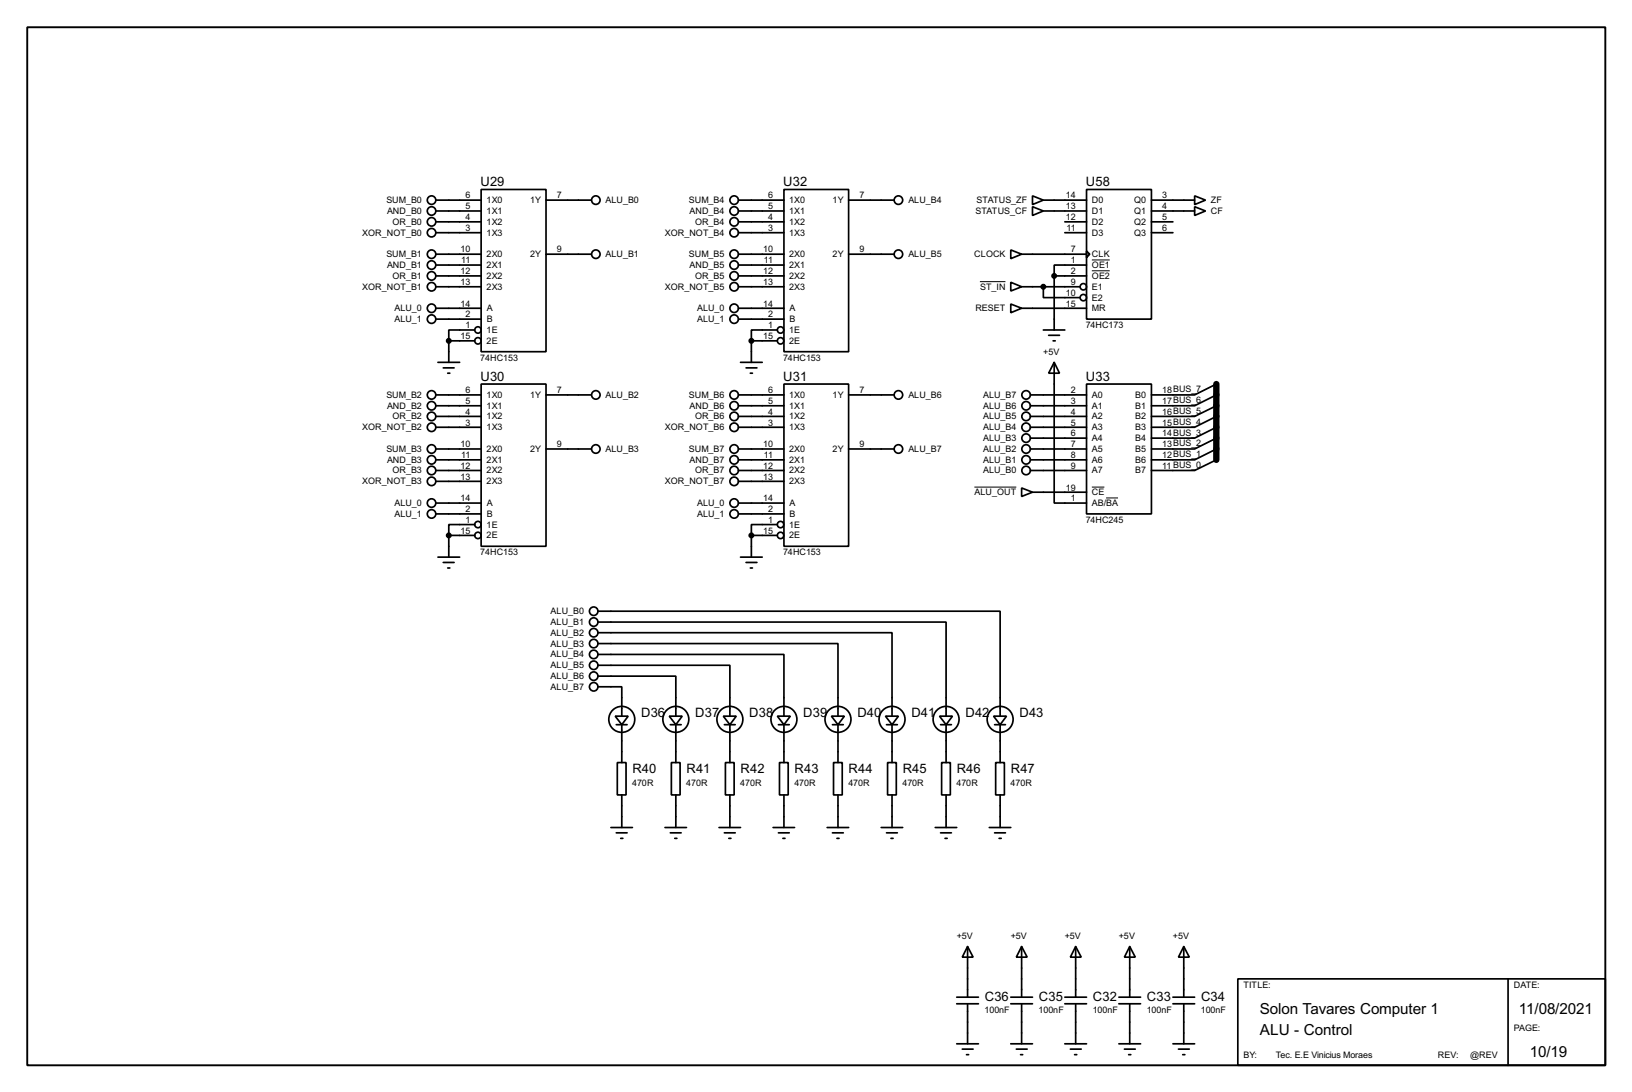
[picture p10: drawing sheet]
<svg xmlns="http://www.w3.org/2000/svg" width="383mm" height="256mm" viewBox="0 0 383 256" stroke-linecap="round" stroke-linejoin="round" font-family="sans-serif">
<path d="M6.4 6.4h370.8v243.8h-370.8z" fill="none" stroke="#000" stroke-width=".45"/>
<g fill="none" stroke="#000" stroke-width=".4">
<path d="M102.4 47h10.7M102.4 49.6h10.7M102.4 52.1h10.7M102.4 54.7h10.7M102.4 59.7h10.7M113.1 44.5h15.2v38.1h-15.2zM128.3 47h10.7M128.3 59.7h10.7M173.5 47h10.7M173.5 49.6h10.7M173.5 52.1h10.7M173.5 54.7h10.7"/>
<path d="M173.5 59.7h10.7M184.2 44.5h15.2v38.1h-15.2zM199.4 47h10.7M199.4 59.7h10.7M237.5 58.7l2.6 1-2.6 1.1zM240.1 59.7h15.2M242.6 46l2.6 1-2.6 1.1zM242.6 48.6l2.6 1-2.6 1zM245.2 47h10.1M245.2 49.6h10.1M250.2 52.1h5.1M250.2 54.7h5.1"/>
<path d="M255.3 44.5h15.3v30.5h-15.3zM255.3 59l.8 .7-.8 .8zM270.6 47h10.1M270.6 49.6h10.1M270.6 52.1h5M270.6 54.7h5M280.7 46l2.6 1-2.6 1.1zM280.7 48.6l2.6 1-2.6 1zM102.4 62.3h10.7M102.4 67.4h10.7M102.4 64.8h10.7M102.4 72.4h10.7"/>
<path d="M102.4 75h10.7M111.6 77.5h-6.1v2.6M173.5 62.3h10.7M173.5 67.4h10.7M173.5 64.8h10.7M173.5 72.4h10.7M173.5 75h10.7M182.7 77.5h-6.1v2.6M237.5 66.3l2.6 1.1-2.6 1zM237.5 71.4l2.6 1-2.6 1.1zM240.1 67.4h13.7M240.1 72.4h15.2"/>
<path d="M245.2 67.4v2.5h8.6M245.2 77.5h5M246.4 78.8h2.6M247.7 64.8h7.6M247.7 64.8v12.7M255.3 62.3h-7.6v2.5M102.4 92.8h10.7M102.4 95.3h10.7M102.4 97.8h10.7M102.9 85.1h5.1M104.2 86.4h2.5M105.2 87.7h.5"/>
<path d="M105.5 80.1h6.1M105.5 80.1v5M113.1 90.2h15.2v38.1h-15.2zM128.3 92.8h10.7M173.5 92.8h10.7M173.5 95.3h10.7M173.5 97.8h10.7M174 85.1h5.1M175.3 86.4h2.6M176.3 87.7h.5M176.6 80.1v5M176.6 80.1h6.1"/>
<path d="M184.2 90.2h15.2v38.1h-15.2zM199.4 92.8h10.7M242.1 92.8h13.2M242.1 95.3h13.2M242.1 97.8h13.2M247.5 80.1h.5M247.7 85.1l1.3 2.6h-2.6zM247.7 85.1v33.1h7.6M255.3 90.2h15.3v30.5h-15.3zM285.8 97.8l-5.1 2.6h-10.1M285.8 95.3l-5.1 2.5h-10.1M285.8 92.8l-5.1 2.5h-10.1"/>
<path d="M285.8 90.2l-5.1 2.6h-10.1M102.4 100.4h10.7M102.4 105.5h10.7M102.4 108h10.7M102.4 113.1h10.7M102.4 110.5h10.7M102.4 118.2h10.7M128.3 105.5h10.7M173.5 100.4h10.7M173.5 105.5h10.7M173.5 108h10.7M173.5 113.1h10.7"/>
<path d="M173.5 110.5h10.7M173.5 118.2h10.7M199.4 105.5h10.7M240.1 114.6l2.5 1-2.5 1zM242.1 100.4h13.2M242.1 105.5h13.2M242.1 108h13.2M242.1 110.5h13.2M242.1 102.9h13.2M242.6 115.6h12.7M285.8 108l-5.1 2.5h-10.1M285.8 105.5l-5.1 2.5h-10.1"/>
<path d="M285.8 102.9l-5.1 2.6h-10.1M285.8 100.4l-5.1 2.5h-10.1M102.4 120.7h10.7M102.9 130.9h5.1M104.2 132.1h2.5M105.2 133.4h.5M105.5 125.8h6.1M105.5 125.8v5.1M111.6 123.2h-6.1v2.6M173.5 120.7h10.7M174 130.9h5.1M175.3 132.1h2.6"/>
<path d="M176.3 133.4h.5M176.6 125.8v5.1M176.6 125.8h6.1M182.7 123.2h-6.1v2.6M140.5 158.8h18.3v9.4M140.5 156.3h31v11.9M140.5 153.7h43.7v14.5M140.5 151.2h56.4v17M140.5 148.6h69.1v19.6M140.5 146.1h81.8v22.1M140.5 143.6h94.5v24.6M140.5 161.3h5.6v6.9"/>
<path d="M144.6 168.2h3l-1.5 2zM144.8 170.2h2.6M145.1 179.1h2v7.6h-2zM146.1 170.2v8.9M157.3 168.2h3l-1.5 2zM157.5 170.2h2.6M157.8 179.1h2v7.6h-2zM158.8 170.2v8.9M170 168.2h3l-1.5 2zM170.2 170.2h2.6M170.5 179.1h2v7.6h-2zM171.5 170.2v8.9"/>
<path d="M182.7 168.2h3l-1.5 2zM182.9 170.2h2.6M183.2 179.1h2v7.6h-2zM184.2 170.2v8.9M195.4 168.2h3l-1.5 2zM195.6 170.2h2.6M195.9 179.1h2v7.6h-2zM196.9 170.2v8.9M208.1 168.2h3l-1.5 2zM208.3 170.2h2.6M208.6 179.1h2v7.6h-2zM209.6 170.2v8.9"/>
<path d="M220.8 168.2h3l-1.5 2zM221 170.2h2.6M221.3 179.1h2v7.6h-2zM222.3 170.2v8.9M233.5 168.2h3l-1.5 2zM233.7 170.2h2.6M234 179.1h2v7.6h-2zM235 170.2v8.9M143.6 194.4h5M144.8 195.6h2.6M145.9 196.9h.5M146.1 186.7v7.7"/>
<path d="M156.3 194.4h5M157.5 195.6h2.6M158.6 196.9h.5M158.8 186.7v7.7M169 194.4h5M170.2 195.6h2.6M171.3 196.9h.5M171.5 186.7v7.7M181.7 194.4h5M182.9 195.6h2.6M184 196.9h.5M184.2 186.7v7.7"/>
<path d="M194.4 194.4h5M195.6 195.6h2.6M196.7 196.9h.5M196.9 186.7v7.7M207.1 194.4h5M208.3 195.6h2.6M209.4 196.9h.5M209.6 186.7v7.7M219.8 194.4h5M221 195.6h2.6M222.1 196.9h.5M222.3 186.7v7.7"/>
<path d="M232.5 194.4h5M233.7 195.6h2.6M234.8 196.9h.5M235 186.7v7.7M224.8 235.8h5.1M224.8 234.2h5.1M227.4 222.3l1.3 2.5h-2.6zM227.4 222.3v11.9M227.4 235.8v9.4M237.5 235.8h5.1M237.5 234.2h5.1M240.1 222.3l1.3 2.5h-2.6z"/>
<path d="M240.1 222.3v11.9M240.1 235.8v9.4M250.2 235.8h5.1M250.2 234.2h5.1M252.8 222.3l1.3 2.5h-2.6zM252.8 222.3v11.9M252.8 235.8v9.4M262.9 235.8h5.1M262.9 234.2h5.1M265.5 222.3l1.3 2.5h-2.6zM265.5 222.3v11.9M265.5 235.8v9.4"/>
<path d="M275.6 235.8h5.1M275.6 234.2h5.1M278.2 222.3l1.3 2.5h-2.6zM278.2 222.3v11.9M278.2 235.8v9.4M290.9 229.9h86.3v20.3h-86.3zM354.4 229.9v20.3M224.8 245.2h5.1M226.1 246.4h2.6M227.1 247.7h.5M237.5 245.2h5.1M238.8 246.4h2.6"/>
<path d="M239.8 247.7h.5M250.2 245.2h5.1M251.5 246.4h2.6M252.5 247.7h.5M262.9 245.2h5.1M264.2 246.4h2.6M265.2 247.7h.5M275.6 245.2h5.1M276.9 246.4h2.6M277.9 247.7h.5"/>
<circle cx="101.4" cy="49.6" r="1"/>
<circle cx="101.4" cy="47" r="1"/>
<circle cx="101.4" cy="52.1" r="1"/>
<circle cx="101.4" cy="54.7" r="1"/>
<circle cx="101.4" cy="59.7" r="1"/>
<circle cx="140" cy="47" r="1"/>
<circle cx="140" cy="59.7" r="1"/>
<circle cx="172.5" cy="49.6" r="1"/>
<circle cx="172.5" cy="47" r="1"/>
<circle cx="172.5" cy="52.1" r="1"/>
<circle cx="172.5" cy="59.7" r="1"/>
<circle cx="172.5" cy="54.7" r="1"/>
<circle cx="211.1" cy="47" r="1"/>
<circle cx="211.1" cy="59.7" r="1"/>
<circle cx="101.4" cy="72.4" r="1"/>
<circle cx="101.4" cy="67.4" r="1"/>
<circle cx="101.4" cy="75" r="1"/>
<circle cx="101.4" cy="62.3" r="1"/>
<circle cx="101.4" cy="64.8" r="1"/>
<circle cx="112.3" cy="77.5" r=".75"/>
<circle cx="172.5" cy="67.4" r="1"/>
<circle cx="172.5" cy="72.4" r="1"/>
<circle cx="172.5" cy="75" r="1"/>
<circle cx="172.5" cy="62.3" r="1"/>
<circle cx="172.5" cy="64.8" r="1"/>
<circle cx="183.4" cy="77.5" r=".75"/>
<circle cx="254.5" cy="67.4" r=".75"/>
<circle cx="254.5" cy="69.9" r=".75"/>
<circle cx="101.4" cy="92.8" r="1"/>
<circle cx="101.4" cy="97.8" r="1"/>
<circle cx="101.4" cy="95.3" r="1"/>
<circle cx="112.3" cy="80.1" r=".75"/>
<circle cx="140" cy="92.8" r="1"/>
<circle cx="172.5" cy="97.8" r="1"/>
<circle cx="172.5" cy="92.8" r="1"/>
<circle cx="172.5" cy="95.3" r="1"/>
<circle cx="183.4" cy="80.1" r=".75"/>
<circle cx="211.1" cy="92.8" r="1"/>
<circle cx="241.1" cy="97.8" r="1"/>
<circle cx="241.1" cy="95.3" r="1"/>
<circle cx="241.1" cy="92.8" r="1"/>
<circle cx="101.4" cy="108" r="1"/>
<circle cx="101.4" cy="110.5" r="1"/>
<circle cx="101.4" cy="113.1" r="1"/>
<circle cx="101.4" cy="100.4" r="1"/>
<circle cx="101.4" cy="118.2" r="1"/>
<circle cx="101.4" cy="105.5" r="1"/>
<circle cx="140" cy="105.5" r="1"/>
<circle cx="172.5" cy="113.1" r="1"/>
<circle cx="172.5" cy="118.2" r="1"/>
<circle cx="172.5" cy="100.4" r="1"/>
<circle cx="172.5" cy="110.5" r="1"/>
<circle cx="172.5" cy="105.5" r="1"/>
<circle cx="172.5" cy="108" r="1"/>
<circle cx="211.1" cy="105.5" r="1"/>
<circle cx="241.1" cy="110.5" r="1"/>
<circle cx="241.1" cy="108" r="1"/>
<circle cx="241.1" cy="105.5" r="1"/>
<circle cx="241.1" cy="102.9" r="1"/>
<circle cx="241.1" cy="100.4" r="1"/>
<circle cx="101.4" cy="120.7" r="1"/>
<circle cx="112.3" cy="123.2" r=".75"/>
<circle cx="112.3" cy="125.8" r=".75"/>
<circle cx="172.5" cy="120.7" r="1"/>
<circle cx="183.4" cy="123.2" r=".75"/>
<circle cx="183.4" cy="125.8" r=".75"/>
<circle cx="139.5" cy="158.8" r="1"/>
<circle cx="139.5" cy="156.3" r="1"/>
<circle cx="139.5" cy="143.6" r="1"/>
<circle cx="139.5" cy="153.7" r="1"/>
<circle cx="139.5" cy="151.2" r="1"/>
<circle cx="139.5" cy="146.1" r="1"/>
<circle cx="139.5" cy="148.6" r="1"/>
<circle cx="139.5" cy="161.3" r="1"/>
<circle cx="146.1" cy="169" r="3.1"/>
<circle cx="158.8" cy="169" r="3.1"/>
<circle cx="171.5" cy="169" r="3.1"/>
<circle cx="184.2" cy="169" r="3.1"/>
<circle cx="196.9" cy="169" r="3.1"/>
<circle cx="209.6" cy="169" r="3.1"/>
<circle cx="222.3" cy="169" r="3.1"/>
<circle cx="235" cy="169" r="3.1"/>
</g>
<path d="M285.8 90.2v17.8" fill="none" stroke="#000" stroke-width="1.5"/>
<g fill="#000" stroke="#000" stroke-width=".4">
<circle cx="245.1" cy="67.4" r=".5"/>
<circle cx="247.7" cy="64.8" r=".5"/>
<circle cx="105.4" cy="80.1" r=".5"/>
<circle cx="176.5" cy="80.1" r=".5"/>
<circle cx="105.4" cy="125.8" r=".5"/>
<circle cx="176.5" cy="125.8" r=".5"/>
</g>
<path d="M230.3 66.2h6M256.6 61.1h4.2M256.6 63.6h4.2M229 114.4h9.8M256.6 114.4h2.9M259.9 117h2.8" fill="none" stroke="#000" stroke-width=".23"/>
<g font-size="4">
<text x="296" y="238.1">Solon Tavares Computer 1</text>
<text x="356.9" y="238.1">11/08/2021</text>
<text x="296" y="243.1">ALU - Control</text>
<text x="359.5" y="248.2">10/19</text>
</g>
<g font-size="3.4">
<text x="112.9" y="43.7">U29</text>
<text x="184.1" y="43.7">U32</text>
<text x="255.2" y="43.7">U58</text>
<text x="112.9" y="89.4">U30</text>
<text x="184.1" y="89.4">U31</text>
<text x="255.2" y="89.4">U33</text>
<text x="150.7" y="168.5">D36</text>
<text x="163.4" y="168.5">D37</text>
<text x="176.1" y="168.5">D38</text>
<text x="188.8" y="168.5">D39</text>
<text x="201.5" y="168.5">D40</text>
<text x="214.2" y="168.5">D41</text>
<text x="226.9" y="168.5">D42</text>
<text x="239.6" y="168.5">D43</text>
<text x="148.6" y="181.7">R40</text>
<text x="161.3" y="181.7">R41</text>
<text x="174" y="181.7">R42</text>
<text x="186.7" y="181.7">R43</text>
<text x="199.4" y="181.7">R44</text>
<text x="212.1" y="181.7">R45</text>
<text x="224.8" y="181.7">R46</text>
<text x="237.5" y="181.7">R47</text>
<text x="231.4" y="235">C36</text>
<text x="244.1" y="235">C35</text>
<text x="256.8" y="235">C32</text>
<text x="269.5" y="235">C33</text>
<text x="282.2" y="235">C34</text>
</g>
<g font-size="2.4">
<text x="90.8" y="47.7">SUM_B0</text>
<text x="109.4" y="46.6">6</text>
<text x="114.4" y="47.7">1X0</text>
<text x="124.6" y="47.7">1Y</text>
<text x="130.9" y="46.6">7</text>
<text x="142.3" y="47.7">ALU_B0</text>
<text x="161.9" y="47.7">SUM_B4</text>
<text x="180.5" y="46.6">6</text>
<text x="185.5" y="47.7">1X0</text>
<text x="195.7" y="47.7">1Y</text>
<text x="202" y="46.6">7</text>
<text x="213.4" y="47.7">ALU_B4</text>
<text x="229.5" y="47.7">STATUS_ZF</text>
<text x="250.5" y="46.6">14</text>
<text x="256.6" y="47.7">D0</text>
<text x="266.5" y="47.7">Q0</text>
<text x="273.1" y="46.6">3</text>
<text x="284.5" y="47.7">ZF</text>
<text x="90.9" y="50.2">AND_B0</text>
<text x="92.2" y="52.8">OR_B0</text>
<text x="109.4" y="49.2">5</text>
<text x="109.4" y="51.7">4</text>
<text x="114.4" y="50.2">1X1</text>
<text x="114.4" y="52.8">1X2</text>
<text x="162" y="50.2">AND_B4</text>
<text x="163.3" y="52.8">OR_B4</text>
<text x="180.5" y="49.2">5</text>
<text x="180.5" y="51.7">4</text>
<text x="185.5" y="50.2">1X1</text>
<text x="185.5" y="52.8">1X2</text>
<text x="229.2" y="50.2">STATUS_CF</text>
<text x="250.5" y="49.2">13</text>
<text x="250.5" y="51.7">12</text>
<text x="256.6" y="50.2">D1</text>
<text x="256.6" y="52.8">D2</text>
<text x="266.5" y="50.2">Q1</text>
<text x="266.5" y="52.8">Q2</text>
<text x="273.1" y="49.2">4</text>
<text x="273.1" y="51.7">5</text>
<text x="284.5" y="50.2">CF</text>
<text x="85.1" y="55.4">XOR_NOT_B0</text>
<text x="108.2" y="59.3">10</text>
<text x="109.4" y="54.3">3</text>
<text x="114.4" y="55.4">1X3</text>
<text x="130.9" y="59.3">9</text>
<text x="156.2" y="55.4">XOR_NOT_B4</text>
<text x="179.4" y="59.3">10</text>
<text x="180.5" y="54.3">3</text>
<text x="185.5" y="55.4">1X3</text>
<text x="202" y="59.3">9</text>
<text x="250.6" y="54.3">11</text>
<text x="251.6" y="59.3">7</text>
<text x="256.6" y="55.4">D3</text>
<text x="266.5" y="55.4">Q3</text>
<text x="273.1" y="54.3">6</text>
<text x="90.8" y="60.4">SUM_B1</text>
<text x="90.9" y="62.9">AND_B1</text>
<text x="92.2" y="65.5">OR_B1</text>
<text x="108.2" y="64.4">12</text>
<text x="108.4" y="61.9">11</text>
<text x="114.4" y="60.4">2X0</text>
<text x="114.4" y="62.9">2X1</text>
<text x="114.4" y="65.5">2X2</text>
<text x="124.6" y="60.4">2Y</text>
<text x="142.3" y="60.4">ALU_B1</text>
<text x="161.9" y="60.4">SUM_B5</text>
<text x="162" y="62.9">AND_B5</text>
<text x="163.3" y="65.5">OR_B5</text>
<text x="179.4" y="64.4">12</text>
<text x="179.5" y="61.9">11</text>
<text x="185.5" y="60.4">2X0</text>
<text x="185.5" y="62.9">2X1</text>
<text x="185.5" y="65.5">2X2</text>
<text x="195.7" y="60.4">2Y</text>
<text x="213.4" y="60.4">ALU_B5</text>
<text x="228.9" y="60.4">CLOCK</text>
<text x="251.6" y="61.9">1</text>
<text x="251.6" y="64.4">2</text>
<text x="256.6" y="60.4">CLK</text>
<text x="256.6" y="62.9">OE1</text>
<text x="256.6" y="65.5">OE2</text>
<text x="85.1" y="68.1">XOR_NOT_B1</text>
<text x="108.2" y="67">13</text>
<text x="108.2" y="72">14</text>
<text x="114.4" y="68.1">2X3</text>
<text x="156.2" y="68.1">XOR_NOT_B5</text>
<text x="179.4" y="67">13</text>
<text x="179.4" y="72">14</text>
<text x="185.5" y="68.1">2X3</text>
<text x="230.3" y="68.1">ST_IN</text>
<text x="250.5" y="69.5">10</text>
<text x="250.5" y="72">15</text>
<text x="251.6" y="67">9</text>
<text x="256.6" y="68.1">E1</text>
<text x="256.6" y="70.6">E2</text>
<text x="92.7" y="73.1">ALU_0</text>
<text x="92.7" y="75.6">ALU_1</text>
<text x="109.4" y="74.6">2</text>
<text x="109.4" y="77.1">1</text>
<text x="114.4" y="73.1">A</text>
<text x="114.4" y="75.6">B</text>
<text x="163.8" y="73.1">ALU_0</text>
<text x="163.8" y="75.6">ALU_1</text>
<text x="180.5" y="74.6">2</text>
<text x="180.5" y="77.1">1</text>
<text x="185.5" y="73.1">A</text>
<text x="185.5" y="75.6">B</text>
<text x="229.2" y="73.1">RESET</text>
<text x="255.1" y="77.1">74HC173</text>
<text x="256.6" y="73.1">MR</text>
<text x="108.2" y="79.7">15</text>
<text x="114.4" y="78.2">1E</text>
<text x="114.4" y="80.8">2E</text>
<text x="179.4" y="79.7">15</text>
<text x="185.5" y="78.2">1E</text>
<text x="185.5" y="80.8">2E</text>
<text x="245.2" y="83.3">+5V</text>
<text x="112.9" y="84.7">74HC153</text>
<text x="184" y="84.7">74HC153</text>
<text x="90.8" y="93.5">SUM_B2</text>
<text x="109.4" y="92.4">6</text>
<text x="109.4" y="94.9">5</text>
<text x="114.4" y="93.5">1X0</text>
<text x="124.6" y="93.5">1Y</text>
<text x="130.9" y="92.4">7</text>
<text x="142.3" y="93.5">ALU_B2</text>
<text x="161.9" y="93.5">SUM_B6</text>
<text x="180.5" y="92.4">6</text>
<text x="180.5" y="94.9">5</text>
<text x="185.5" y="93.5">1X0</text>
<text x="195.7" y="93.5">1Y</text>
<text x="202" y="92.4">7</text>
<text x="213.4" y="93.5">ALU_B6</text>
<text x="231" y="93.5">ALU_B7</text>
<text x="251.6" y="92.4">2</text>
<text x="251.6" y="94.9">3</text>
<text x="256.6" y="93.5">A0</text>
<text x="266.7" y="93.5">B0</text>
<text x="273.1" y="92.4">18BUS_7</text>
<text x="273.1" y="94.9">17BUS_6</text>
<text x="85.1" y="101.1">XOR_NOT_B2</text>
<text x="90.9" y="96">AND_B2</text>
<text x="92.2" y="98.5">OR_B2</text>
<text x="109.4" y="97.4">4</text>
<text x="109.4" y="100">3</text>
<text x="114.4" y="96">1X1</text>
<text x="114.4" y="98.5">1X2</text>
<text x="114.4" y="101.1">1X3</text>
<text x="156.2" y="101.1">XOR_NOT_B6</text>
<text x="162" y="96">AND_B6</text>
<text x="163.3" y="98.5">OR_B6</text>
<text x="180.5" y="97.4">4</text>
<text x="180.5" y="100">3</text>
<text x="185.5" y="96">1X1</text>
<text x="185.5" y="98.5">1X2</text>
<text x="185.5" y="101.1">1X3</text>
<text x="231" y="96">ALU_B6</text>
<text x="231" y="98.5">ALU_B5</text>
<text x="231" y="101.1">ALU_B4</text>
<text x="251.6" y="97.4">4</text>
<text x="251.6" y="100">5</text>
<text x="256.6" y="96">A1</text>
<text x="256.6" y="98.5">A2</text>
<text x="256.6" y="101.1">A3</text>
<text x="266.7" y="96">B1</text>
<text x="266.7" y="98.5">B2</text>
<text x="266.7" y="101.1">B3</text>
<text x="273.1" y="97.4">16BUS_5</text>
<text x="273.1" y="100">15BUS_4</text>
<text x="90.8" y="106.2">SUM_B3</text>
<text x="108.2" y="105.1">10</text>
<text x="108.4" y="107.6">11</text>
<text x="114.4" y="106.2">2X0</text>
<text x="124.6" y="106.2">2Y</text>
<text x="130.9" y="105.1">9</text>
<text x="142.3" y="106.2">ALU_B3</text>
<text x="161.9" y="106.2">SUM_B7</text>
<text x="179.4" y="105.1">10</text>
<text x="179.5" y="107.6">11</text>
<text x="185.5" y="106.2">2X0</text>
<text x="195.7" y="106.2">2Y</text>
<text x="202" y="105.1">9</text>
<text x="213.4" y="106.2">ALU_B7</text>
<text x="231" y="103.6">ALU_B3</text>
<text x="231" y="106.2">ALU_B2</text>
<text x="251.6" y="102.5">6</text>
<text x="251.6" y="105.1">7</text>
<text x="251.6" y="107.6">8</text>
<text x="256.6" y="103.6">A4</text>
<text x="256.6" y="106.2">A5</text>
<text x="266.7" y="103.6">B4</text>
<text x="266.7" y="106.2">B5</text>
<text x="273.1" y="102.5">14BUS_3</text>
<text x="273.1" y="105.1">13BUS_2</text>
<text x="273.1" y="107.6">12BUS_1</text>
<text x="85.1" y="113.8">XOR_NOT_B3</text>
<text x="90.9" y="108.7">AND_B3</text>
<text x="92.2" y="111.2">OR_B3</text>
<text x="108.2" y="110.1">12</text>
<text x="108.2" y="112.7">13</text>
<text x="114.4" y="108.7">2X1</text>
<text x="114.4" y="111.2">2X2</text>
<text x="114.4" y="113.8">2X3</text>
<text x="156.2" y="113.8">XOR_NOT_B7</text>
<text x="162" y="108.7">AND_B7</text>
<text x="163.3" y="111.2">OR_B7</text>
<text x="179.4" y="110.1">12</text>
<text x="179.4" y="112.7">13</text>
<text x="185.5" y="108.7">2X1</text>
<text x="185.5" y="111.2">2X2</text>
<text x="185.5" y="113.8">2X3</text>
<text x="231" y="108.7">ALU_B1</text>
<text x="231" y="111.2">ALU_B0</text>
<text x="251.6" y="110.1">9</text>
<text x="256.6" y="108.7">A6</text>
<text x="256.6" y="111.2">A7</text>
<text x="266.7" y="108.7">B6</text>
<text x="266.7" y="111.2">B7</text>
<text x="273.1" y="110.1">11BUS_0</text>
<text x="92.7" y="118.9">ALU_0</text>
<text x="108.2" y="117.8">14</text>
<text x="114.4" y="118.9">A</text>
<text x="163.8" y="118.9">ALU_0</text>
<text x="179.4" y="117.8">14</text>
<text x="185.5" y="118.9">A</text>
<text x="229" y="116.3">ALU_OUT</text>
<text x="250.5" y="115.2">19</text>
<text x="251.6" y="117.8">1</text>
<text x="256.6" y="116.3">CE</text>
<text x="256.6" y="118.9">AB/BA</text>
<text x="92.7" y="121.4">ALU_1</text>
<text x="108.2" y="125.4">15</text>
<text x="109.4" y="120.3">2</text>
<text x="109.4" y="122.8">1</text>
<text x="114.4" y="123.9">1E</text>
<text x="114.4" y="121.4">B</text>
<text x="163.8" y="121.4">ALU_1</text>
<text x="179.4" y="125.4">15</text>
<text x="180.5" y="120.3">2</text>
<text x="180.5" y="122.8">1</text>
<text x="185.5" y="123.9">1E</text>
<text x="185.5" y="121.4">B</text>
<text x="255.1" y="122.8">74HC245</text>
<text x="112.9" y="130.4">74HC153</text>
<text x="114.4" y="126.5">2E</text>
<text x="184" y="130.4">74HC153</text>
<text x="185.5" y="126.5">2E</text>
<text x="129.4" y="149.3">ALU_B2</text>
<text x="129.4" y="146.8">ALU_B1</text>
<text x="129.4" y="144.3">ALU_B0</text>
<text x="129.4" y="154.4">ALU_B4</text>
<text x="129.4" y="151.9">ALU_B3</text>
<text x="129.4" y="159.5">ALU_B6</text>
<text x="129.4" y="157">ALU_B5</text>
<text x="129.4" y="162">ALU_B7</text>
<text x="148.6" y="184.6">470R</text>
<text x="161.3" y="184.6">470R</text>
<text x="174" y="184.6">470R</text>
<text x="186.7" y="184.6">470R</text>
<text x="199.4" y="184.6">470R</text>
<text x="212.1" y="184.6">470R</text>
<text x="224.8" y="184.6">470R</text>
<text x="237.5" y="184.6">470R</text>
<text x="224.8" y="220.5">+5V</text>
<text x="237.5" y="220.5">+5V</text>
<text x="250.2" y="220.5">+5V</text>
<text x="262.9" y="220.5">+5V</text>
<text x="275.6" y="220.5">+5V</text>
<text x="292.2" y="232.1">TITLE:</text>
<text x="355.7" y="232.1">DATE:</text>
<text x="231.4" y="238">100nF</text>
<text x="244.1" y="238">100nF</text>
<text x="256.8" y="238">100nF</text>
<text x="269.5" y="238">100nF</text>
<text x="282.2" y="238">100nF</text>
<text x="355.7" y="242.2">PAGE:</text>
<text x="292.2" y="248.6">BY:</text>
<text x="299.8" y="248.6">Tec. E.E Vinicius Moraes</text>
<text x="337.9" y="248.6">REV:</text>
<text x="345.5" y="248.6">@REV</text>
</g>
</svg>
